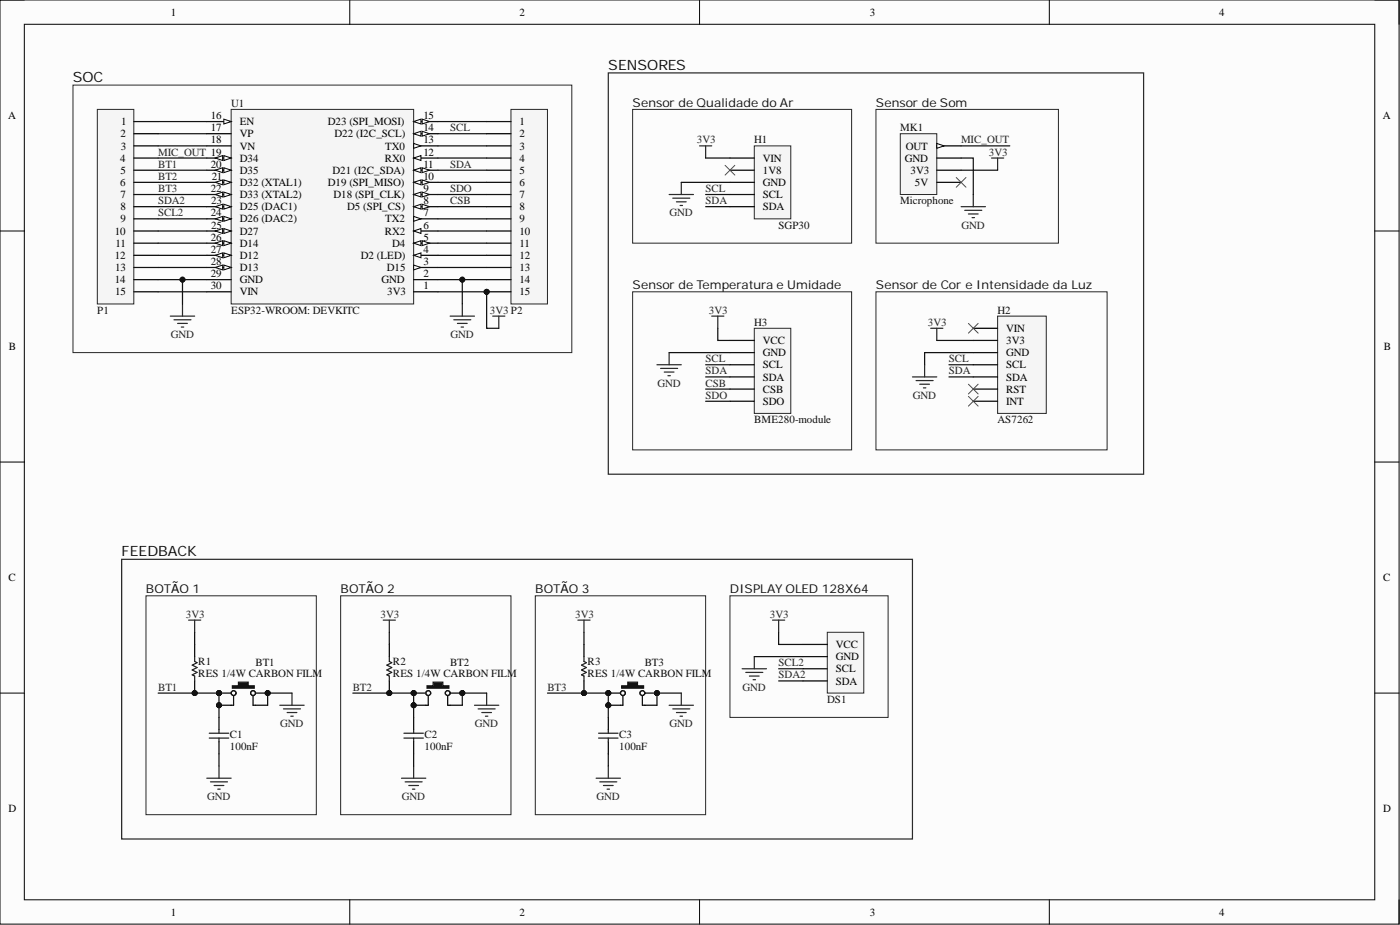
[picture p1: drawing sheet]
<svg xmlns="http://www.w3.org/2000/svg" width="292mm" height="193mm" viewBox="0 0 292 193" stroke-linecap="round" stroke-linejoin="round" font-family="sans-serif">
<path d="M0 0h291.9v192.8h-291.9z" fill-rule="evenodd" fill="#fcfcfc"/>
<path d="M0 0h291.9v192.8h-291.9z" fill="none" stroke="#000" stroke-width=".21"/>
<path d="M5.1 5.1h281.7v182.6h-281.7z" fill-rule="evenodd" fill="#fcfcfc"/>
<g fill="none" stroke="#000" stroke-width=".21">
<path d="M0 0h5.1M73 0v5.1M146 0v5.1M218.9 0v5.1M286.8 0h5.1v5.1M5.1 5.1h281.7v182.6h-281.7zM0 48.2h5.1M286.8 48.2h5.1M0 96.4h5.1M286.8 96.4h5.1M0 144.6h5.1M286.8 144.6h5.1"/>
<path d="M73 187.7v5.1M146 187.7v5.1M218.9 187.7v5.1M291.9 187.7v5.1"/>
</g>
<path d="M48.2 22.8h38.1v40.6h-38.1z" fill-rule="evenodd" fill="#f5f5f5"/>
<path d="M48.2 22.8h38.1v40.6h-38.1z" fill="none" stroke="#262626" stroke-width=".21"/>
<path d="M86.3 58.3h5.1M86.3 55.8h5.1M86.3 60.9h5.1" fill="none" stroke="#000" stroke-width=".25"/>
<path d="M86.3 55.3l1.5 .5-1.5 .5z" fill="#fbfbfb"/>
<path d="M86.3 55.3l1.5 .5-1.5 .5z" fill="none" stroke="#000" stroke-width=".21"/>
<path d="M86.3 53.3h5.1" fill="none" stroke="#000" stroke-width=".25"/>
<path d="M86.3 53.3l1.5-.5v1z" fill="#fbfbfb"/>
<path d="M86.3 53.3l1.5-.5v1z" fill="none" stroke="#000" stroke-width=".21"/>
<path d="M86.3 50.7h5.1" fill="none" stroke="#000" stroke-width=".25"/>
<path d="M86.3 50.7l1.5-.5v1z" fill="#fbfbfb"/>
<path d="M86.3 50.7l1.5-.5v1z" fill="none" stroke="#000" stroke-width=".21"/>
<path d="M88.1 50.2l1.5 .5-1.5 .5z" fill="#fbfbfb"/>
<path d="M88.1 50.2l1.5 .5-1.5 .5z" fill="none" stroke="#000" stroke-width=".21"/>
<path d="M86.3 48.2h5.1" fill="none" stroke="#000" stroke-width=".25"/>
<path d="M86.3 48.2l1.5-.5v1z" fill="#fbfbfb"/>
<path d="M86.3 48.2l1.5-.5v1z" fill="none" stroke="#000" stroke-width=".21"/>
<path d="M86.3 45.7h5.1" fill="none" stroke="#000" stroke-width=".25"/>
<path d="M86.3 45.1l1.5 .6-1.5 .5z" fill="#fbfbfb"/>
<path d="M86.3 45.1l1.5 .6-1.5 .5z" fill="none" stroke="#000" stroke-width=".21"/>
<path d="M86.3 43.1h5.1" fill="none" stroke="#000" stroke-width=".25"/>
<path d="M86.3 43.1l1.5-.5v1z" fill="#fbfbfb"/>
<path d="M86.3 43.1l1.5-.5v1z" fill="none" stroke="#000" stroke-width=".21"/>
<path d="M88.1 42.6l1.5 .5-1.5 .5z" fill="#fbfbfb"/>
<path d="M88.1 42.6l1.5 .5-1.5 .5z" fill="none" stroke="#000" stroke-width=".21"/>
<path d="M86.3 40.6h5.1" fill="none" stroke="#000" stroke-width=".25"/>
<path d="M86.3 40.6l1.5-.5v1z" fill="#fbfbfb"/>
<path d="M86.3 40.6l1.5-.5v1z" fill="none" stroke="#000" stroke-width=".21"/>
<path d="M88.1 40.1l1.5 .5-1.5 .5z" fill="#fbfbfb"/>
<path d="M88.1 40.1l1.5 .5-1.5 .5z" fill="none" stroke="#000" stroke-width=".21"/>
<path d="M86.3 38h5.1" fill="none" stroke="#000" stroke-width=".25"/>
<path d="M86.3 38l1.5-.5v1.1z" fill="#fbfbfb"/>
<path d="M86.3 38l1.5-.5v1.1z" fill="none" stroke="#000" stroke-width=".21"/>
<path d="M88.1 37.5l1.5 .5-1.5 .6z" fill="#fbfbfb"/>
<path d="M88.1 37.5l1.5 .5-1.5 .6z" fill="none" stroke="#000" stroke-width=".21"/>
<path d="M86.3 35.5h5.1" fill="none" stroke="#000" stroke-width=".25"/>
<path d="M86.3 35.5l1.5-.5v1z" fill="#fbfbfb"/>
<path d="M86.3 35.5l1.5-.5v1z" fill="none" stroke="#000" stroke-width=".21"/>
<path d="M88.1 35l1.5 .5-1.5 .5z" fill="#fbfbfb"/>
<path d="M88.1 35l1.5 .5-1.5 .5z" fill="none" stroke="#000" stroke-width=".21"/>
<path d="M86.3 33h5.1" fill="none" stroke="#000" stroke-width=".25"/>
<path d="M86.3 33l1.5-.5v1z" fill="#fbfbfb"/>
<path d="M86.3 33l1.5-.5v1z" fill="none" stroke="#000" stroke-width=".21"/>
<path d="M86.3 30.4h5.1" fill="none" stroke="#000" stroke-width=".25"/>
<path d="M86.3 29.9l1.5 .5-1.5 .5z" fill="#fbfbfb"/>
<path d="M86.3 29.9l1.5 .5-1.5 .5z" fill="none" stroke="#000" stroke-width=".21"/>
<path d="M86.3 27.9h5.1" fill="none" stroke="#000" stroke-width=".25"/>
<path d="M86.3 27.9l1.5-.5v1z" fill="#fbfbfb"/>
<path d="M86.3 27.9l1.5-.5v1z" fill="none" stroke="#000" stroke-width=".21"/>
<path d="M88.1 27.4l1.5 .5-1.5 .5z" fill="#fbfbfb"/>
<path d="M88.1 27.4l1.5 .5-1.5 .5z" fill="none" stroke="#000" stroke-width=".21"/>
<path d="M86.3 25.4h5.1" fill="none" stroke="#000" stroke-width=".25"/>
<path d="M86.3 25.4l1.5-.5v1z" fill="#fbfbfb"/>
<path d="M86.3 25.4l1.5-.5v1z" fill="none" stroke="#000" stroke-width=".21"/>
<path d="M88.1 24.9l1.5 .5-1.5 .5z" fill="#fbfbfb"/>
<path d="M88.1 24.9l1.5 .5-1.5 .5z" fill="none" stroke="#000" stroke-width=".21"/>
<path d="M43.2 25.4h5" fill="none" stroke="#000" stroke-width=".25"/>
<path d="M46.7 24.9l1.5 .5-1.5 .5z" fill="#fbfbfb"/>
<path d="M46.7 24.9l1.5 .5-1.5 .5z" fill="none" stroke="#000" stroke-width=".21"/>
<path d="M43.2 27.9h5M43.2 30.4h5M43.2 33h5" fill="none" stroke="#000" stroke-width=".25"/>
<path d="M46.7 32.5l1.5 .5-1.5 .5z" fill="#fbfbfb"/>
<path d="M46.7 32.5l1.5 .5-1.5 .5z" fill="none" stroke="#000" stroke-width=".21"/>
<path d="M44.9 33l1.6-.5v1z" fill="#fbfbfb"/>
<path d="M44.9 33l1.6-.5v1z" fill="none" stroke="#000" stroke-width=".21"/>
<path d="M43.2 35.5h5" fill="none" stroke="#000" stroke-width=".25"/>
<path d="M46.7 35l1.5 .5-1.5 .5z" fill="#fbfbfb"/>
<path d="M46.7 35l1.5 .5-1.5 .5z" fill="none" stroke="#000" stroke-width=".21"/>
<path d="M44.9 35.5l1.6-.5v1z" fill="#fbfbfb"/>
<path d="M44.9 35.5l1.6-.5v1z" fill="none" stroke="#000" stroke-width=".21"/>
<path d="M43.2 38h5" fill="none" stroke="#000" stroke-width=".25"/>
<path d="M46.7 37.5l1.5 .5-1.5 .6z" fill="#fbfbfb"/>
<path d="M46.7 37.5l1.5 .5-1.5 .6z" fill="none" stroke="#000" stroke-width=".21"/>
<path d="M44.9 38l1.6-.5v1.1z" fill="#fbfbfb"/>
<path d="M44.9 38l1.6-.5v1.1z" fill="none" stroke="#000" stroke-width=".21"/>
<path d="M43.2 40.6h5" fill="none" stroke="#000" stroke-width=".25"/>
<path d="M46.7 40.1l1.5 .5-1.5 .5z" fill="#fbfbfb"/>
<path d="M46.7 40.1l1.5 .5-1.5 .5z" fill="none" stroke="#000" stroke-width=".21"/>
<path d="M44.9 40.6l1.6-.5v1z" fill="#fbfbfb"/>
<path d="M44.9 40.6l1.6-.5v1z" fill="none" stroke="#000" stroke-width=".21"/>
<path d="M43.2 43.1h5" fill="none" stroke="#000" stroke-width=".25"/>
<path d="M46.7 42.6l1.5 .5-1.5 .5z" fill="#fbfbfb"/>
<path d="M46.7 42.6l1.5 .5-1.5 .5z" fill="none" stroke="#000" stroke-width=".21"/>
<path d="M44.9 43.1l1.6-.5v1z" fill="#fbfbfb"/>
<path d="M44.9 43.1l1.6-.5v1z" fill="none" stroke="#000" stroke-width=".21"/>
<path d="M43.2 45.7h5" fill="none" stroke="#000" stroke-width=".25"/>
<path d="M46.7 45.1l1.5 .6-1.5 .5z" fill="#fbfbfb"/>
<path d="M46.7 45.1l1.5 .6-1.5 .5z" fill="none" stroke="#000" stroke-width=".21"/>
<path d="M44.9 45.7l1.6-.6v1.1z" fill="#fbfbfb"/>
<path d="M44.9 45.7l1.6-.6v1.1z" fill="none" stroke="#000" stroke-width=".21"/>
<path d="M43.2 48.2h5" fill="none" stroke="#000" stroke-width=".25"/>
<path d="M46.7 47.7l1.5 .5-1.5 .5z" fill="#fbfbfb"/>
<path d="M46.7 47.7l1.5 .5-1.5 .5z" fill="none" stroke="#000" stroke-width=".21"/>
<path d="M44.9 48.2l1.6-.5v1z" fill="#fbfbfb"/>
<path d="M44.9 48.2l1.6-.5v1z" fill="none" stroke="#000" stroke-width=".21"/>
<path d="M43.2 50.7h5" fill="none" stroke="#000" stroke-width=".25"/>
<path d="M46.7 50.2l1.5 .5-1.5 .5z" fill="#fbfbfb"/>
<path d="M46.7 50.2l1.5 .5-1.5 .5z" fill="none" stroke="#000" stroke-width=".21"/>
<path d="M44.9 50.7l1.6-.5v1z" fill="#fbfbfb"/>
<path d="M44.9 50.7l1.6-.5v1z" fill="none" stroke="#000" stroke-width=".21"/>
<path d="M43.2 53.3h5" fill="none" stroke="#000" stroke-width=".25"/>
<path d="M46.7 52.8l1.5 .5-1.5 .5z" fill="#fbfbfb"/>
<path d="M46.7 52.8l1.5 .5-1.5 .5z" fill="none" stroke="#000" stroke-width=".21"/>
<path d="M44.9 53.3l1.6-.5v1z" fill="#fbfbfb"/>
<path d="M44.9 53.3l1.6-.5v1z" fill="none" stroke="#000" stroke-width=".21"/>
<path d="M43.2 55.8h5" fill="none" stroke="#000" stroke-width=".25"/>
<path d="M46.7 55.3l1.5 .5-1.5 .5z" fill="#fbfbfb"/>
<path d="M46.7 55.3l1.5 .5-1.5 .5z" fill="none" stroke="#000" stroke-width=".21"/>
<path d="M44.9 55.8l1.6-.5v1z" fill="#fbfbfb"/>
<path d="M44.9 55.8l1.6-.5v1z" fill="none" stroke="#000" stroke-width=".21"/>
<path d="M43.2 58.3h5M43.2 60.9h5" fill="none" stroke="#000" stroke-width=".25"/>
<path d="M157.4 30.4h7.6v15.3h-7.6z" fill-rule="evenodd" fill="#f5f5f5"/>
<path d="M157.4 30.4h7.6v15.3h-7.6z" fill="none" stroke="#262626" stroke-width=".21"/>
<path d="M152.3 33h5.1M152.3 35.5h5.1M152.3 38h5.1M152.3 40.6h5.1M152.3 43.1h5.1" fill="none" stroke="#000" stroke-width=".25"/>
<path d="M208.1 65.9h10.2v20.3h-10.2z" fill-rule="evenodd" fill="#f5f5f5"/>
<path d="M208.1 65.9h10.2v20.3h-10.2z" fill="none" stroke="#262626" stroke-width=".21"/>
<path d="M203.1 68.5h5M203.1 71h5M203.1 73.6h5M203.1 76.1h5M203.1 78.6h5M203.1 81.2h5M203.1 83.7h5" fill="none" stroke="#000" stroke-width=".25"/>
<path d="M157.4 68.5h7.6v17.7h-7.6z" fill-rule="evenodd" fill="#f5f5f5"/>
<path d="M157.4 68.5h7.6v17.7h-7.6z" fill="none" stroke="#262626" stroke-width=".21"/>
<path d="M152.3 71h5.1M152.3 73.6h5.1M152.3 76.1h5.1M152.3 78.6h5.1M152.3 81.2h5.1M152.3 83.7h5.1" fill="none" stroke="#000" stroke-width=".25"/>
<path d="M187.8 27.9h7.7v12.7h-7.7z" fill-rule="evenodd" fill="#f5f5f5"/>
<path d="M187.8 27.9h7.7v12.7h-7.7z" fill="none" stroke="#262626" stroke-width=".21"/>
<path d="M195.5 35.5h5M195.5 33h5M195.5 30.4h5" fill="none" stroke="#000" stroke-width=".25"/>
<path d="M195.5 29.9l1.5 .5-1.5 .5z" fill="#fbfbfb"/>
<path d="M195.5 29.9l1.5 .5-1.5 .5z" fill="none" stroke="#000" stroke-width=".21"/>
<path d="M195.5 38h5" fill="none" stroke="#000" stroke-width=".25"/>
<g fill="none" stroke="#262626" stroke-width=".25">
<path d="M126.9 15.2h111.7v83.7h-111.7zM142.1 38v2.6M146 30.4h2.5M147.2 30.4v2.6M206.9 33h2.5M208.1 33v2.5M139.6 40.6h5.1M140.4 41.3h3.5M141.1 42.1h2.1M141.9 42.9h.5M200.5 43.1h5.1M201.3 43.9h3.5"/>
<path d="M202.1 44.6h2M202.8 45.4h.5M203.1 40.6v2.5M35.5 65.9h5.1M36.3 66.7h3.6M37.1 67.5h2M37.8 68.2h.5M38.1 63.4v2.5M93.9 65.9h5.1M94.7 66.7h3.5M95.4 67.5h2.1M96.2 68.2h.5"/>
<path d="M96.5 63.4v2.5M137.1 76.1h5M137.8 76.9h3.6M138.6 77.6h2M139.4 78.4h.5M139.6 73.6v2.5M148.5 65.9h2.5M149.8 65.9v2.6M190.4 78.6h5.1M191.1 79.4h3.6M192.9 76.1v2.5M194.2 68.5h2.5"/>
<path d="M195.5 68.5v2.5M191.9 80.2h2M192.7 80.9h.5"/>
</g>
<path d="M151.3 34.5l2 2M153.3 34.5l-2 2M199.5 37l2 2.1M201.5 37l-2 2.1M202.1 67.5l2 2M204.1 67.5l-2 2" fill="none" stroke="#4c4c4c" stroke-width=".21"/>
<path d="M15.2 17.7h104.1v55.9h-104.1zM132 22.8h45.7v27.9h-45.7zM182.8 22.8h38v27.9h-38zM132 60.9h45.7v33h-45.7zM182.8 60.9h48.2v33h-48.2z" fill="none" stroke="#262626" stroke-width=".21"/>
<path d="M172.6 131.9h7.6v12.7h-7.6z" fill-rule="evenodd" fill="#f5f5f5"/>
<path d="M152.3 124.3h33v25.4h-33zM172.6 131.9h7.6v12.7h-7.6z" fill="none" stroke="#262626" stroke-width=".21"/>
<path d="M167.5 134.4h5.1M167.5 137h5.1M167.5 139.5h5.1M167.5 142.1h5.1" fill="none" stroke="#000" stroke-width=".25"/>
<path d="M154.8 139.5h5.1M157.4 137v2.5M161.2 129.4h2.5M162.5 129.4v2.5M155.6 140.3h3.6M156.4 141h2M157.1 141.8h.5" fill="none" stroke="#262626" stroke-width=".25"/>
<circle cx="45.7" cy="144.6" r=".51" fill="#0e0e0e"/>
<circle cx="45.7" cy="144.6" r=".51" fill="none" stroke="#0e0e0e" stroke-width=".21"/>
<circle cx="45.7" cy="147.1" r=".51" fill="#0e0e0e"/>
<circle cx="45.7" cy="147.1" r=".51" fill="none" stroke="#0e0e0e" stroke-width=".21"/>
<circle cx="55.8" cy="144.6" r=".51" fill="#0e0e0e"/>
<circle cx="55.8" cy="144.6" r=".51" fill="none" stroke="#0e0e0e" stroke-width=".21"/>
<path d="M45.7 144.6h2.5" fill="none" stroke="#000" stroke-width=".25"/>
<circle cx="45.7" cy="144.6" r=".51" fill="#0e0e0e"/>
<circle cx="45.7" cy="144.6" r=".51" fill="none" stroke="#0e0e0e" stroke-width=".21"/>
<path d="M45.7 147.1h2.5" fill="none" stroke="#000" stroke-width=".25"/>
<circle cx="45.7" cy="147.1" r=".51" fill="#0e0e0e"/>
<circle cx="45.7" cy="147.1" r=".51" fill="none" stroke="#0e0e0e" stroke-width=".21"/>
<path d="M48.5 143.1h1.3v-.8h2v.8h1.3v.5h-4.6z" fill-rule="evenodd" fill="#1c1c1c"/>
<g fill="none" stroke="#1c1c1c" stroke-width=".25">
<path d="M48.5 143.1h1.3v-.8h2v.8h1.3v.5h-4.6z"/>
<circle cx="48.7" cy="144.6" r=".51"/>
<circle cx="52.8" cy="144.6" r=".51"/>
</g>
<path d="M53.3 144.6h2.5" fill="none" stroke="#000" stroke-width=".25"/>
<circle cx="55.8" cy="144.6" r=".51" fill="#0e0e0e"/>
<circle cx="55.8" cy="144.6" r=".51" fill="none" stroke="#0e0e0e" stroke-width=".21"/>
<path d="M45.7 149.7v2.5M45.7 154.7v2.6M48.7 145.1v2h-.5M52.8 145.1v2h3" fill="none" stroke="#000" stroke-width=".25"/>
<path d="M43.7 153h4M43.7 154h4M45.7 152.2v.8M45.7 154v.7" fill="none" stroke="#1c1c1c" stroke-width=".25"/>
<path d="M39.3 129.4h2.6M40.6 129.4v2.5M45.7 159.8v2.5M58.4 147.1h5.1M59.1 147.9h3.6M59.9 148.6h2M60.7 149.4h.5M60.9 144.6v2.5M43.2 162.3h5M43.9 163.1h3.6M44.7 163.9h2M45.4 164.6h.5" fill="none" stroke="#262626" stroke-width=".25"/>
<circle cx="86.3" cy="144.6" r=".51" fill="#0e0e0e"/>
<circle cx="86.3" cy="144.6" r=".51" fill="none" stroke="#0e0e0e" stroke-width=".21"/>
<circle cx="86.3" cy="147.1" r=".51" fill="#0e0e0e"/>
<circle cx="86.3" cy="147.1" r=".51" fill="none" stroke="#0e0e0e" stroke-width=".21"/>
<circle cx="96.5" cy="144.6" r=".51" fill="#0e0e0e"/>
<circle cx="96.5" cy="144.6" r=".51" fill="none" stroke="#0e0e0e" stroke-width=".21"/>
<path d="M86.3 144.6h2.5" fill="none" stroke="#000" stroke-width=".25"/>
<circle cx="86.3" cy="144.6" r=".51" fill="#0e0e0e"/>
<circle cx="86.3" cy="144.6" r=".51" fill="none" stroke="#0e0e0e" stroke-width=".21"/>
<path d="M86.3 147.1h2.5" fill="none" stroke="#000" stroke-width=".25"/>
<circle cx="86.3" cy="147.1" r=".51" fill="#0e0e0e"/>
<circle cx="86.3" cy="147.1" r=".51" fill="none" stroke="#0e0e0e" stroke-width=".21"/>
<path d="M89.1 143.1h1.3v-.8h2v.8h1.3v.5h-4.6z" fill-rule="evenodd" fill="#1c1c1c"/>
<g fill="none" stroke="#1c1c1c" stroke-width=".25">
<path d="M89.1 143.1h1.3v-.8h2v.8h1.3v.5h-4.6z"/>
<circle cx="89.3" cy="144.6" r=".51"/>
<circle cx="93.4" cy="144.6" r=".51"/>
</g>
<path d="M93.9 144.6h2.6" fill="none" stroke="#000" stroke-width=".25"/>
<circle cx="96.5" cy="144.6" r=".51" fill="#0e0e0e"/>
<circle cx="96.5" cy="144.6" r=".51" fill="none" stroke="#0e0e0e" stroke-width=".21"/>
<path d="M86.3 149.7v2.5M86.3 154.7v2.6M89.3 145.1v2h-.5M93.4 145.1v2h3.1" fill="none" stroke="#000" stroke-width=".25"/>
<path d="M84.3 153h4M84.3 154h4M86.3 152.2v.8M86.3 154v.7" fill="none" stroke="#1c1c1c" stroke-width=".25"/>
<g fill="none" stroke="#262626" stroke-width=".25">
<path d="M102.8 65.9h2.5M104.1 65.9v2.6M25.4 116.7h165v58.3h-165zM80 129.4h2.5M81.2 129.4v2.5M86.3 159.8v2.5M99 147.1h5.1M99.8 147.9h3.5M100.5 148.6h2M101.3 149.4h.5M101.5 144.6v2.5M83.8 162.3h5"/>
<path d="M84.5 163.1h3.6M85.3 163.9h2M86 164.6h.6"/>
</g>
<path d="M30.5 124.3h35.5v45.7h-35.5zM71.1 124.3h35.5v45.7h-35.5z" fill="none" stroke="#262626" stroke-width=".21"/>
<circle cx="126.9" cy="144.6" r=".51" fill="#0e0e0e"/>
<circle cx="126.9" cy="144.6" r=".51" fill="none" stroke="#0e0e0e" stroke-width=".21"/>
<circle cx="126.9" cy="147.1" r=".51" fill="#0e0e0e"/>
<circle cx="126.9" cy="147.1" r=".51" fill="none" stroke="#0e0e0e" stroke-width=".21"/>
<circle cx="137.1" cy="144.6" r=".51" fill="#0e0e0e"/>
<circle cx="137.1" cy="144.6" r=".51" fill="none" stroke="#0e0e0e" stroke-width=".21"/>
<path d="M126.9 144.6h2.6" fill="none" stroke="#000" stroke-width=".25"/>
<circle cx="126.9" cy="144.6" r=".51" fill="#0e0e0e"/>
<circle cx="126.9" cy="144.6" r=".51" fill="none" stroke="#0e0e0e" stroke-width=".21"/>
<path d="M126.9 147.1h2.6" fill="none" stroke="#000" stroke-width=".25"/>
<circle cx="126.9" cy="147.1" r=".51" fill="#0e0e0e"/>
<circle cx="126.9" cy="147.1" r=".51" fill="none" stroke="#0e0e0e" stroke-width=".21"/>
<path d="M129.7 143.1h1.3v-.8h2v.8h1.3v.5h-4.6z" fill-rule="evenodd" fill="#1c1c1c"/>
<g fill="none" stroke="#1c1c1c" stroke-width=".25">
<path d="M129.7 143.1h1.3v-.8h2v.8h1.3v.5h-4.6z"/>
<circle cx="130" cy="144.6" r=".51"/>
<circle cx="134" cy="144.6" r=".51"/>
</g>
<path d="M134.5 144.6h2.6" fill="none" stroke="#000" stroke-width=".25"/>
<circle cx="137.1" cy="144.6" r=".51" fill="#0e0e0e"/>
<circle cx="137.1" cy="144.6" r=".51" fill="none" stroke="#0e0e0e" stroke-width=".21"/>
<path d="M126.9 149.7v2.5M126.9 154.7v2.6M130 145.1v2h-.5M134 145.1v2h3.1" fill="none" stroke="#000" stroke-width=".25"/>
<path d="M124.9 153h4M124.9 154h4M126.9 152.2v.8M126.9 154v.7" fill="none" stroke="#1c1c1c" stroke-width=".25"/>
<path d="M120.6 129.4h2.5M121.8 129.4v2.5M126.9 159.8v2.5M139.6 147.1h5.1M140.4 147.9h3.5M141.1 148.6h2.1M141.9 149.4h.5M142.1 144.6v2.5M124.4 162.3h5.1M125.1 163.1h3.6M125.9 163.9h2M126.7 164.6h.5" fill="none" stroke="#262626" stroke-width=".25"/>
<path d="M111.7 124.3h35.5v45.7h-35.5z" fill="none" stroke="#262626" stroke-width=".21"/>
<path d="M202.1 80.2l2 2M202.1 82.7l2 2M204.1 80.2l-2 2M204.1 82.7l-2 2" fill="none" stroke="#4c4c4c" stroke-width=".21"/>
<circle cx="101.5" cy="60.9" r=".51" fill="#0e0e0e"/>
<circle cx="101.5" cy="60.9" r=".51" fill="none" stroke="#0e0e0e" stroke-width=".21"/>
<path d="M106.6 22.8h7.6v40.6h-7.6z" fill-rule="evenodd" fill="#f5f5f5"/>
<path d="M106.6 22.8h7.6v40.6h-7.6z" fill="none" stroke="#262626" stroke-width=".21"/>
<g fill="none" stroke="#000" stroke-width=".25">
<path d="M101.5 25.4h5.1M101.5 27.9h5.1M101.5 30.4h5.1M101.5 33h5.1M101.5 35.5h5.1M101.5 38h5.1M101.5 40.6h5.1M101.5 43.1h5.1M101.5 45.7h5.1M101.5 48.2h5.1M101.5 50.7h5.1M101.5 53.3h5.1"/>
<path d="M101.5 55.8h5.1M101.5 58.3h5.1M101.5 60.9h5.1"/>
</g>
<circle cx="101.5" cy="60.9" r=".51" fill="#0e0e0e"/>
<circle cx="101.5" cy="60.9" r=".51" fill="none" stroke="#0e0e0e" stroke-width=".21"/>
<path d="M20.3 22.8h7.6v40.6h-7.6z" fill-rule="evenodd" fill="#f5f5f5"/>
<path d="M20.3 22.8h7.6v40.6h-7.6z" fill="none" stroke="#262626" stroke-width=".21"/>
<g fill="none" stroke="#000" stroke-width=".25">
<path d="M27.9 25.4h5.1M27.9 27.9h5.1M27.9 30.4h5.1M27.9 33h5.1M27.9 35.5h5.1M27.9 38h5.1M27.9 40.6h5.1M27.9 43.1h5.1M27.9 45.7h5.1M27.9 48.2h5.1M27.9 50.7h5.1M27.9 53.3h5.1"/>
<path d="M27.9 55.8h5.1M27.9 58.3h5.1M27.9 60.9h5.1"/>
</g>
<circle cx="40.6" cy="144.6" r=".51" fill="#0e0e0e"/>
<circle cx="40.6" cy="144.6" r=".51" fill="none" stroke="#0e0e0e" stroke-width=".21"/>
<path d="M40.6 134.4v2.6M40.6 142.1v2.5" fill="none" stroke="#000" stroke-width=".25"/>
<circle cx="40.6" cy="144.6" r=".51" fill="#0e0e0e"/>
<circle cx="40.6" cy="144.6" r=".51" fill="none" stroke="#0e0e0e" stroke-width=".21"/>
<path d="M40.6 137v1l.5 .2-1 .6 1 .5-1 .5 1 .5-1 .5 .5 .2v1.1" fill="none" stroke="#1c1c1c" stroke-width=".25"/>
<path d="M126.9 144.6v5.1" fill="none" stroke="#0e0e0e" stroke-width=".25"/>
<circle cx="126.9" cy="147.1" r=".51" fill="#0e0e0e"/>
<circle cx="126.9" cy="147.1" r=".51" fill="none" stroke="#0e0e0e" stroke-width=".21"/>
<circle cx="126.9" cy="144.6" r=".51" fill="#0e0e0e"/>
<circle cx="126.9" cy="144.6" r=".51" fill="none" stroke="#0e0e0e" stroke-width=".21"/>
<path d="M33 144.6h12.7" fill="none" stroke="#0e0e0e" stroke-width=".25"/>
<circle cx="40.6" cy="144.6" r=".51" fill="#0e0e0e"/>
<circle cx="40.6" cy="144.6" r=".51" fill="none" stroke="#0e0e0e" stroke-width=".21"/>
<circle cx="45.7" cy="144.6" r=".51" fill="#0e0e0e"/>
<circle cx="45.7" cy="144.6" r=".51" fill="none" stroke="#0e0e0e" stroke-width=".21"/>
<path d="M33 58.3h5.1M33 60.9h10.2" fill="none" stroke="#0e0e0e" stroke-width=".25"/>
<circle cx="38.1" cy="58.3" r=".51" fill="#0e0e0e"/>
<circle cx="38.1" cy="58.3" r=".51" fill="none" stroke="#0e0e0e" stroke-width=".21"/>
<g fill="none" stroke="#0e0e0e" stroke-width=".25">
<path d="M33 38h10.2M33 35.5h10.2M33 33h10.2M33 30.4h10.2M33 27.9h10.2M33 25.4h10.2M33 55.8h10.2M33 53.3h10.2M33 50.7h10.2M33 48.2h10.2M33 45.7h10.2M33 43.1h10.2"/>
<path d="M33 40.6h10.2M43.2 58.3h-5.1v5.1"/>
</g>
<circle cx="38.1" cy="58.3" r=".51" fill="#0e0e0e"/>
<circle cx="38.1" cy="58.3" r=".51" fill="none" stroke="#0e0e0e" stroke-width=".21"/>
<path d="M60.9 144.6h-5.1v2.5" fill="none" stroke="#0e0e0e" stroke-width=".25"/>
<circle cx="55.8" cy="144.6" r=".51" fill="#0e0e0e"/>
<circle cx="55.8" cy="144.6" r=".51" fill="none" stroke="#0e0e0e" stroke-width=".21"/>
<path d="M73.6 144.6h12.7" fill="none" stroke="#0e0e0e" stroke-width=".25"/>
<circle cx="81.2" cy="144.6" r=".51" fill="#0e0e0e"/>
<circle cx="81.2" cy="144.6" r=".51" fill="none" stroke="#0e0e0e" stroke-width=".21"/>
<circle cx="86.3" cy="144.6" r=".51" fill="#0e0e0e"/>
<circle cx="86.3" cy="144.6" r=".51" fill="none" stroke="#0e0e0e" stroke-width=".21"/>
<path d="M91.4 60.9h10.1v7.6h2.6" fill="none" stroke="#0e0e0e" stroke-width=".25"/>
<circle cx="101.5" cy="60.9" r=".51" fill="#0e0e0e"/>
<circle cx="101.5" cy="60.9" r=".51" fill="none" stroke="#0e0e0e" stroke-width=".21"/>
<path d="M91.4 58.3h5.1v5.1" fill="none" stroke="#0e0e0e" stroke-width=".25"/>
<circle cx="96.5" cy="58.3" r=".51" fill="#0e0e0e"/>
<circle cx="96.5" cy="58.3" r=".51" fill="none" stroke="#0e0e0e" stroke-width=".21"/>
<g fill="none" stroke="#0e0e0e" stroke-width=".25">
<path d="M91.4 38h10.1M91.4 35.5h10.1M91.4 33h10.1M91.4 30.4h10.1M91.4 27.9h10.1M91.4 25.4h10.1M91.4 55.8h10.1M91.4 53.3h10.1M91.4 50.7h10.1M91.4 48.2h10.1M91.4 45.7h10.1M91.4 43.1h10.1"/>
<path d="M91.4 40.6h10.1M101.5 144.6h-5v2.5"/>
</g>
<circle cx="96.5" cy="144.6" r=".51" fill="#0e0e0e"/>
<circle cx="96.5" cy="144.6" r=".51" fill="none" stroke="#0e0e0e" stroke-width=".21"/>
<path d="M96.5 58.3h5" fill="none" stroke="#0e0e0e" stroke-width=".25"/>
<circle cx="96.5" cy="58.3" r=".51" fill="#0e0e0e"/>
<circle cx="96.5" cy="58.3" r=".51" fill="none" stroke="#0e0e0e" stroke-width=".21"/>
<path d="M114.2 144.6h12.7" fill="none" stroke="#0e0e0e" stroke-width=".25"/>
<circle cx="121.8" cy="144.6" r=".51" fill="#0e0e0e"/>
<circle cx="121.8" cy="144.6" r=".51" fill="none" stroke="#0e0e0e" stroke-width=".21"/>
<circle cx="126.9" cy="144.6" r=".51" fill="#0e0e0e"/>
<circle cx="126.9" cy="144.6" r=".51" fill="none" stroke="#0e0e0e" stroke-width=".21"/>
<path d="M142.1 144.6h-5v2.5" fill="none" stroke="#0e0e0e" stroke-width=".25"/>
<circle cx="137.1" cy="144.6" r=".51" fill="#0e0e0e"/>
<circle cx="137.1" cy="144.6" r=".51" fill="none" stroke="#0e0e0e" stroke-width=".21"/>
<g fill="none" stroke="#0e0e0e" stroke-width=".25">
<path d="M142.1 38h10.2M147.2 33h5.1M200.5 33h2.6v7.6M200.5 35.5h7.6M200.5 30.4h10.2M147.2 43.1h5.1M147.2 40.6h5.1M139.6 73.6h12.7M147.2 78.6h5.1M147.2 76.1h5.1M149.8 68.5v2.5h2.5M195.5 71h7.6"/>
<path d="M198 78.6h5.1M198 76.1h5.1M203.1 73.6h-10.2v2.5M147.2 83.7h5.1M147.2 81.2h5.1M40.6 131.9v2.5M157.4 137h10.1M162.5 131.9v2.5h5M162.5 139.5h5M45.7 144.6v5.1M45.7 157.3v2.5M162.5 142.1h5"/>
</g>
<circle cx="45.7" cy="147.1" r=".51" fill="#0e0e0e"/>
<circle cx="45.7" cy="147.1" r=".51" fill="none" stroke="#0e0e0e" stroke-width=".21"/>
<circle cx="45.7" cy="144.6" r=".51" fill="#0e0e0e"/>
<circle cx="45.7" cy="144.6" r=".51" fill="none" stroke="#0e0e0e" stroke-width=".21"/>
<path d="M81.2 131.9v2.5M86.3 144.6v5.1M86.3 157.3v2.5" fill="none" stroke="#0e0e0e" stroke-width=".25"/>
<circle cx="86.3" cy="147.1" r=".51" fill="#0e0e0e"/>
<circle cx="86.3" cy="147.1" r=".51" fill="none" stroke="#0e0e0e" stroke-width=".21"/>
<circle cx="86.3" cy="144.6" r=".51" fill="#0e0e0e"/>
<circle cx="86.3" cy="144.6" r=".51" fill="none" stroke="#0e0e0e" stroke-width=".21"/>
<path d="M121.8 131.9v2.5M126.9 157.3v2.5" fill="none" stroke="#0e0e0e" stroke-width=".25"/>
<circle cx="81.2" cy="144.6" r=".51" fill="#0e0e0e"/>
<circle cx="81.2" cy="144.6" r=".51" fill="none" stroke="#0e0e0e" stroke-width=".21"/>
<path d="M81.2 134.4v2.6M81.2 142.1v2.5" fill="none" stroke="#000" stroke-width=".25"/>
<circle cx="81.2" cy="144.6" r=".51" fill="#0e0e0e"/>
<circle cx="81.2" cy="144.6" r=".51" fill="none" stroke="#0e0e0e" stroke-width=".21"/>
<path d="M81.2 137v1l.5 .2-1 .6 1 .5-1 .5 1 .5-1 .5 .5 .2v1.1" fill="none" stroke="#1c1c1c" stroke-width=".25"/>
<circle cx="121.8" cy="144.6" r=".51" fill="#0e0e0e"/>
<circle cx="121.8" cy="144.6" r=".51" fill="none" stroke="#0e0e0e" stroke-width=".21"/>
<path d="M121.8 134.4v2.6M121.8 142.1v2.5" fill="none" stroke="#000" stroke-width=".25"/>
<circle cx="121.8" cy="144.6" r=".51" fill="#0e0e0e"/>
<circle cx="121.8" cy="144.6" r=".51" fill="none" stroke="#0e0e0e" stroke-width=".21"/>
<path d="M121.8 137v1l.5 .2-1 .6 1 .5-1 .5 1 .5-1 .5 .5 .2v1.1" fill="none" stroke="#1c1c1c" stroke-width=".25"/>
<g font-size="3" fill="#0e0e0e">
<text x="15.2" y="17.2">SOC</text>
<text x="126.9" y="14.6">SENSORES</text>
<text x="25.4" y="116.1">FEEDBACK</text>
</g>
<g font-size="2.5" fill="#0e0e0e">
<text x="132" y="22.3">Sensor de Qualidade do Ar</text>
<text x="182.8" y="22.3">Sensor de Som</text>
<text x="132" y="60.4">Sensor de Temperatura e Umidade</text>
<text x="182.8" y="60.4">Sensor de Cor e Intensidade da Luz</text>
<text x="30.5" y="123.8">BOTÃO 1</text>
<text x="71.1" y="123.8">BOTÃO 2</text>
<text x="111.7" y="123.8">BOTÃO 3</text>
<text x="152.3" y="123.8">DISPLAY OLED 128X64</text>
</g>
<g font-size="2.3">
<text x="35.6" y="3.3">1</text>
<text x="108.4" y="3.3">2</text>
<text x="181.5" y="3.3">3</text>
<text x="254.3" y="3.3">4</text>
<text x="1.7" y="24.9">A</text>
<text x="25.1" y="28.7">2</text>
<text x="25.3" y="26.1">1</text>
<text x="44" y="24.9">16</text>
<text x="44" y="27.4">17</text>
<text x="44" y="29.9">18</text>
<text x="50" y="26.1">EN</text>
<text x="50" y="28.7">VP</text>
<text x="68.4" y="26.1">D23 (SPI_MOSI)</text>
<text x="69.8" y="28.7">D22 (I2C_SCL)</text>
<text x="88.3" y="29.9">13</text>
<text x="88.3" y="27.4">14</text>
<text x="88.3" y="24.9">15</text>
<text x="108.4" y="26.1">1</text>
<text x="108.4" y="28.7">2</text>
<text x="288.5" y="24.9">A</text>
<text x="25" y="33.7">4</text>
<text x="25.2" y="31.2">3</text>
<text x="44" y="35">20</text>
<text x="50" y="31.2">VN</text>
<text x="50" y="33.7">D34</text>
<text x="80.3" y="33.7">RX0</text>
<text x="80.4" y="31.2">TX0</text>
<text x="88.3" y="35">11</text>
<text x="88.3" y="32.5">12</text>
<text x="108.4" y="31.2">3</text>
<text x="108.4" y="33.7">4</text>
<text x="159.2" y="33.7">VIN</text>
<text x="188.8" y="33.7">GND</text>
<text x="189" y="31.2">OUT</text>
<text x="25" y="38.8">6</text>
<text x="25.1" y="36.3">5</text>
<text x="25.1" y="41.3">7</text>
<text x="44" y="40.1">22</text>
<text x="44.2" y="37.5">21</text>
<text x="50" y="36.3">D35</text>
<text x="50" y="38.8">D32 (XTAL1)</text>
<text x="50" y="41.3">D33 (XTAL2)</text>
<text x="68.4" y="38.8">D19 (SPI_MISO)</text>
<text x="69.4" y="36.3">D21 (I2C_SDA)</text>
<text x="69.6" y="41.3">D18 (SPI_CLK)</text>
<text x="88.3" y="40.1">9</text>
<text x="88.3" y="37.5">10</text>
<text x="108.4" y="36.3">5</text>
<text x="108.4" y="38.8">6</text>
<text x="108.4" y="41.3">7</text>
<text x="159.2" y="36.3">1V8</text>
<text x="159.2" y="38.8">GND</text>
<text x="159.2" y="41.3">SCL</text>
<text x="190" y="36.3">3V3</text>
<text x="190.9" y="38.8">5V</text>
<text x="25.1" y="43.9">8</text>
<text x="25.1" y="46.4">9</text>
<text x="44" y="45.1">24</text>
<text x="44.1" y="42.6">23</text>
<text x="44.1" y="47.7">25</text>
<text x="50" y="43.9">D25 (DAC1)</text>
<text x="50" y="46.4">D26 (DAC2)</text>
<text x="72.4" y="43.9">D5 (SPI_CS)</text>
<text x="80.4" y="46.4">TX2</text>
<text x="88.3" y="47.7">6</text>
<text x="88.3" y="45.1">7</text>
<text x="88.3" y="42.6">8</text>
<text x="108.4" y="43.9">8</text>
<text x="108.4" y="46.4">9</text>
<text x="159.2" y="43.9">SDA</text>
<text x="23.9" y="49">10</text>
<text x="24.1" y="51.5">11</text>
<text x="44" y="50.2">26</text>
<text x="44" y="52.8">27</text>
<text x="50" y="49">D27</text>
<text x="50" y="51.5">D14</text>
<text x="80.3" y="49">RX2</text>
<text x="81.8" y="51.5">D4</text>
<text x="88.3" y="52.8">4</text>
<text x="88.3" y="50.2">5</text>
<text x="108.4" y="49">10</text>
<text x="108.4" y="51.5">11</text>
<text x="23.9" y="54">12</text>
<text x="23.9" y="59.1">14</text>
<text x="24" y="56.6">13</text>
<text x="44" y="55.3">28</text>
<text x="44" y="57.8">29</text>
<text x="50" y="54">D12</text>
<text x="50" y="56.6">D13</text>
<text x="50" y="59.1">GND</text>
<text x="75.3" y="54">D2 (LED)</text>
<text x="79.6" y="59.1">GND</text>
<text x="80.7" y="56.6">D15</text>
<text x="88.3" y="57.8">2</text>
<text x="88.3" y="55.3">3</text>
<text x="108.4" y="54">12</text>
<text x="108.4" y="56.6">13</text>
<text x="108.4" y="59.1">14</text>
<text x="24" y="61.6">15</text>
<text x="44" y="60.4">30</text>
<text x="50" y="61.6">VIN</text>
<text x="80.8" y="61.6">3V3</text>
<text x="88.3" y="60.4">1</text>
<text x="108.4" y="61.6">15</text>
<text x="159.2" y="71.8">VCC</text>
<text x="209.9" y="69.2">VIN</text>
<text x="209.9" y="71.8">3V3</text>
<text x="1.9" y="73.1">B</text>
<text x="159.2" y="74.3">GND</text>
<text x="159.2" y="76.9">SCL</text>
<text x="209.9" y="74.3">GND</text>
<text x="209.9" y="76.9">SCL</text>
<text x="288.7" y="73.1">B</text>
<text x="159.2" y="79.4">SDA</text>
<text x="159.2" y="81.9">CSB</text>
<text x="209.9" y="79.4">SDA</text>
<text x="209.9" y="81.9">RST</text>
<text x="159.2" y="84.5">SDO</text>
<text x="209.9" y="84.5">INT</text>
<text x="1.8" y="121.3">C</text>
<text x="288.6" y="121.3">C</text>
<text x="174.4" y="135.2">VCC</text>
<text x="174.4" y="137.7">GND</text>
<text x="174.4" y="140.3">SCL</text>
<text x="174.4" y="142.8">SDA</text>
<text x="1.8" y="169.4">D</text>
<text x="288.6" y="169.4">D</text>
<text x="35.6" y="191">1</text>
<text x="108.4" y="191">2</text>
<text x="181.5" y="191">3</text>
<text x="254.3" y="191">4</text>
</g>
<g font-size="2.3" fill="#0e0e0e">
<text x="48.2" y="22.3">U1</text>
<text x="157.4" y="29.9">H1</text>
<text x="187.8" y="27.4">MK1</text>
<text x="162.5" y="47.7">SGP30</text>
<text x="187.8" y="42.6">Microphone</text>
<text x="20.3" y="65.4">P1</text>
<text x="48.2" y="65.4">ESP32-WROOM: DEVKITC</text>
<text x="208.1" y="65.4">H2</text>
<text x="157.4" y="68">H3</text>
<text x="157.4" y="88.3">BME280-module</text>
<text x="208.1" y="88.3">AS7262</text>
<text x="41.4" y="138.8">R1</text>
<text x="41.4" y="141.3">RES 1/4W CARBON FILM</text>
<text x="53.3" y="139">BT1</text>
<text x="82" y="138.8">R2</text>
<text x="82" y="141.3">RES 1/4W CARBON FILM</text>
<text x="93.9" y="139">BT2</text>
<text x="122.6" y="138.8">R3</text>
<text x="122.6" y="141.3">RES 1/4W CARBON FILM</text>
<text x="134.5" y="139">BT3</text>
<text x="172.6" y="146.6">DS1</text>
<text x="48" y="154">C1</text>
<text x="88.6" y="154">C2</text>
<text x="129.2" y="154">C3</text>
<text x="48" y="156.5">100nF</text>
<text x="88.6" y="156.5">100nF</text>
<text x="129.2" y="156.5">100nF</text>
</g>
<g font-size="2.3" fill="#262626">
<text x="93.9" y="27.4">SCL</text>
<text x="145.4" y="29.9">3V3</text>
<text x="200.5" y="29.9">MIC_OUT</text>
<text x="33" y="32.5">MIC_OUT 19</text>
<text x="33" y="35">BT1</text>
<text x="93.9" y="35">SDA</text>
<text x="206.3" y="32.5">3V3</text>
<text x="33" y="37.5">BT2</text>
<text x="33" y="40.1">BT3</text>
<text x="93.9" y="40.1">SDO</text>
<text x="147.2" y="40.1">SCL</text>
<text x="33" y="45.1">SCL2</text>
<text x="33" y="42.6">SDA2</text>
<text x="93.9" y="42.6">CSB</text>
<text x="139.7" y="45.1">GND</text>
<text x="147.2" y="42.6">SDA</text>
<text x="200.6" y="47.7">GND</text>
<text x="102.2" y="65.4">3V3 P2</text>
<text x="147.9" y="65.4">3V3</text>
<text x="35.6" y="70.5">GND</text>
<text x="94" y="70.5">GND</text>
<text x="193.6" y="68">3V3</text>
<text x="147.2" y="75.6">SCL</text>
<text x="198" y="75.6">SCL</text>
<text x="137.2" y="80.7">GND</text>
<text x="147.2" y="78.1">SDA</text>
<text x="147.2" y="80.7">CSB</text>
<text x="147.2" y="83.2">SDO</text>
<text x="190.5" y="83.2">GND</text>
<text x="198" y="78.1">SDA</text>
<text x="38.8" y="128.9">3V3</text>
<text x="79.4" y="128.9">3V3</text>
<text x="120" y="128.9">3V3</text>
<text x="160.6" y="128.9">3V3</text>
<text x="162.5" y="139">SCL2</text>
<text x="162.5" y="141.5">SDA2</text>
<text x="33" y="144.1">BT1</text>
<text x="73.6" y="144.1">BT2</text>
<text x="114.2" y="144.1">BT3</text>
<text x="154.9" y="144.1">GND</text>
<text x="58.5" y="151.7">GND</text>
<text x="99.1" y="151.7">GND</text>
<text x="139.7" y="151.7">GND</text>
<text x="43.2" y="166.9">GND</text>
<text x="83.8" y="166.9">GND</text>
<text x="124.5" y="166.9">GND</text>
</g>
</svg>
